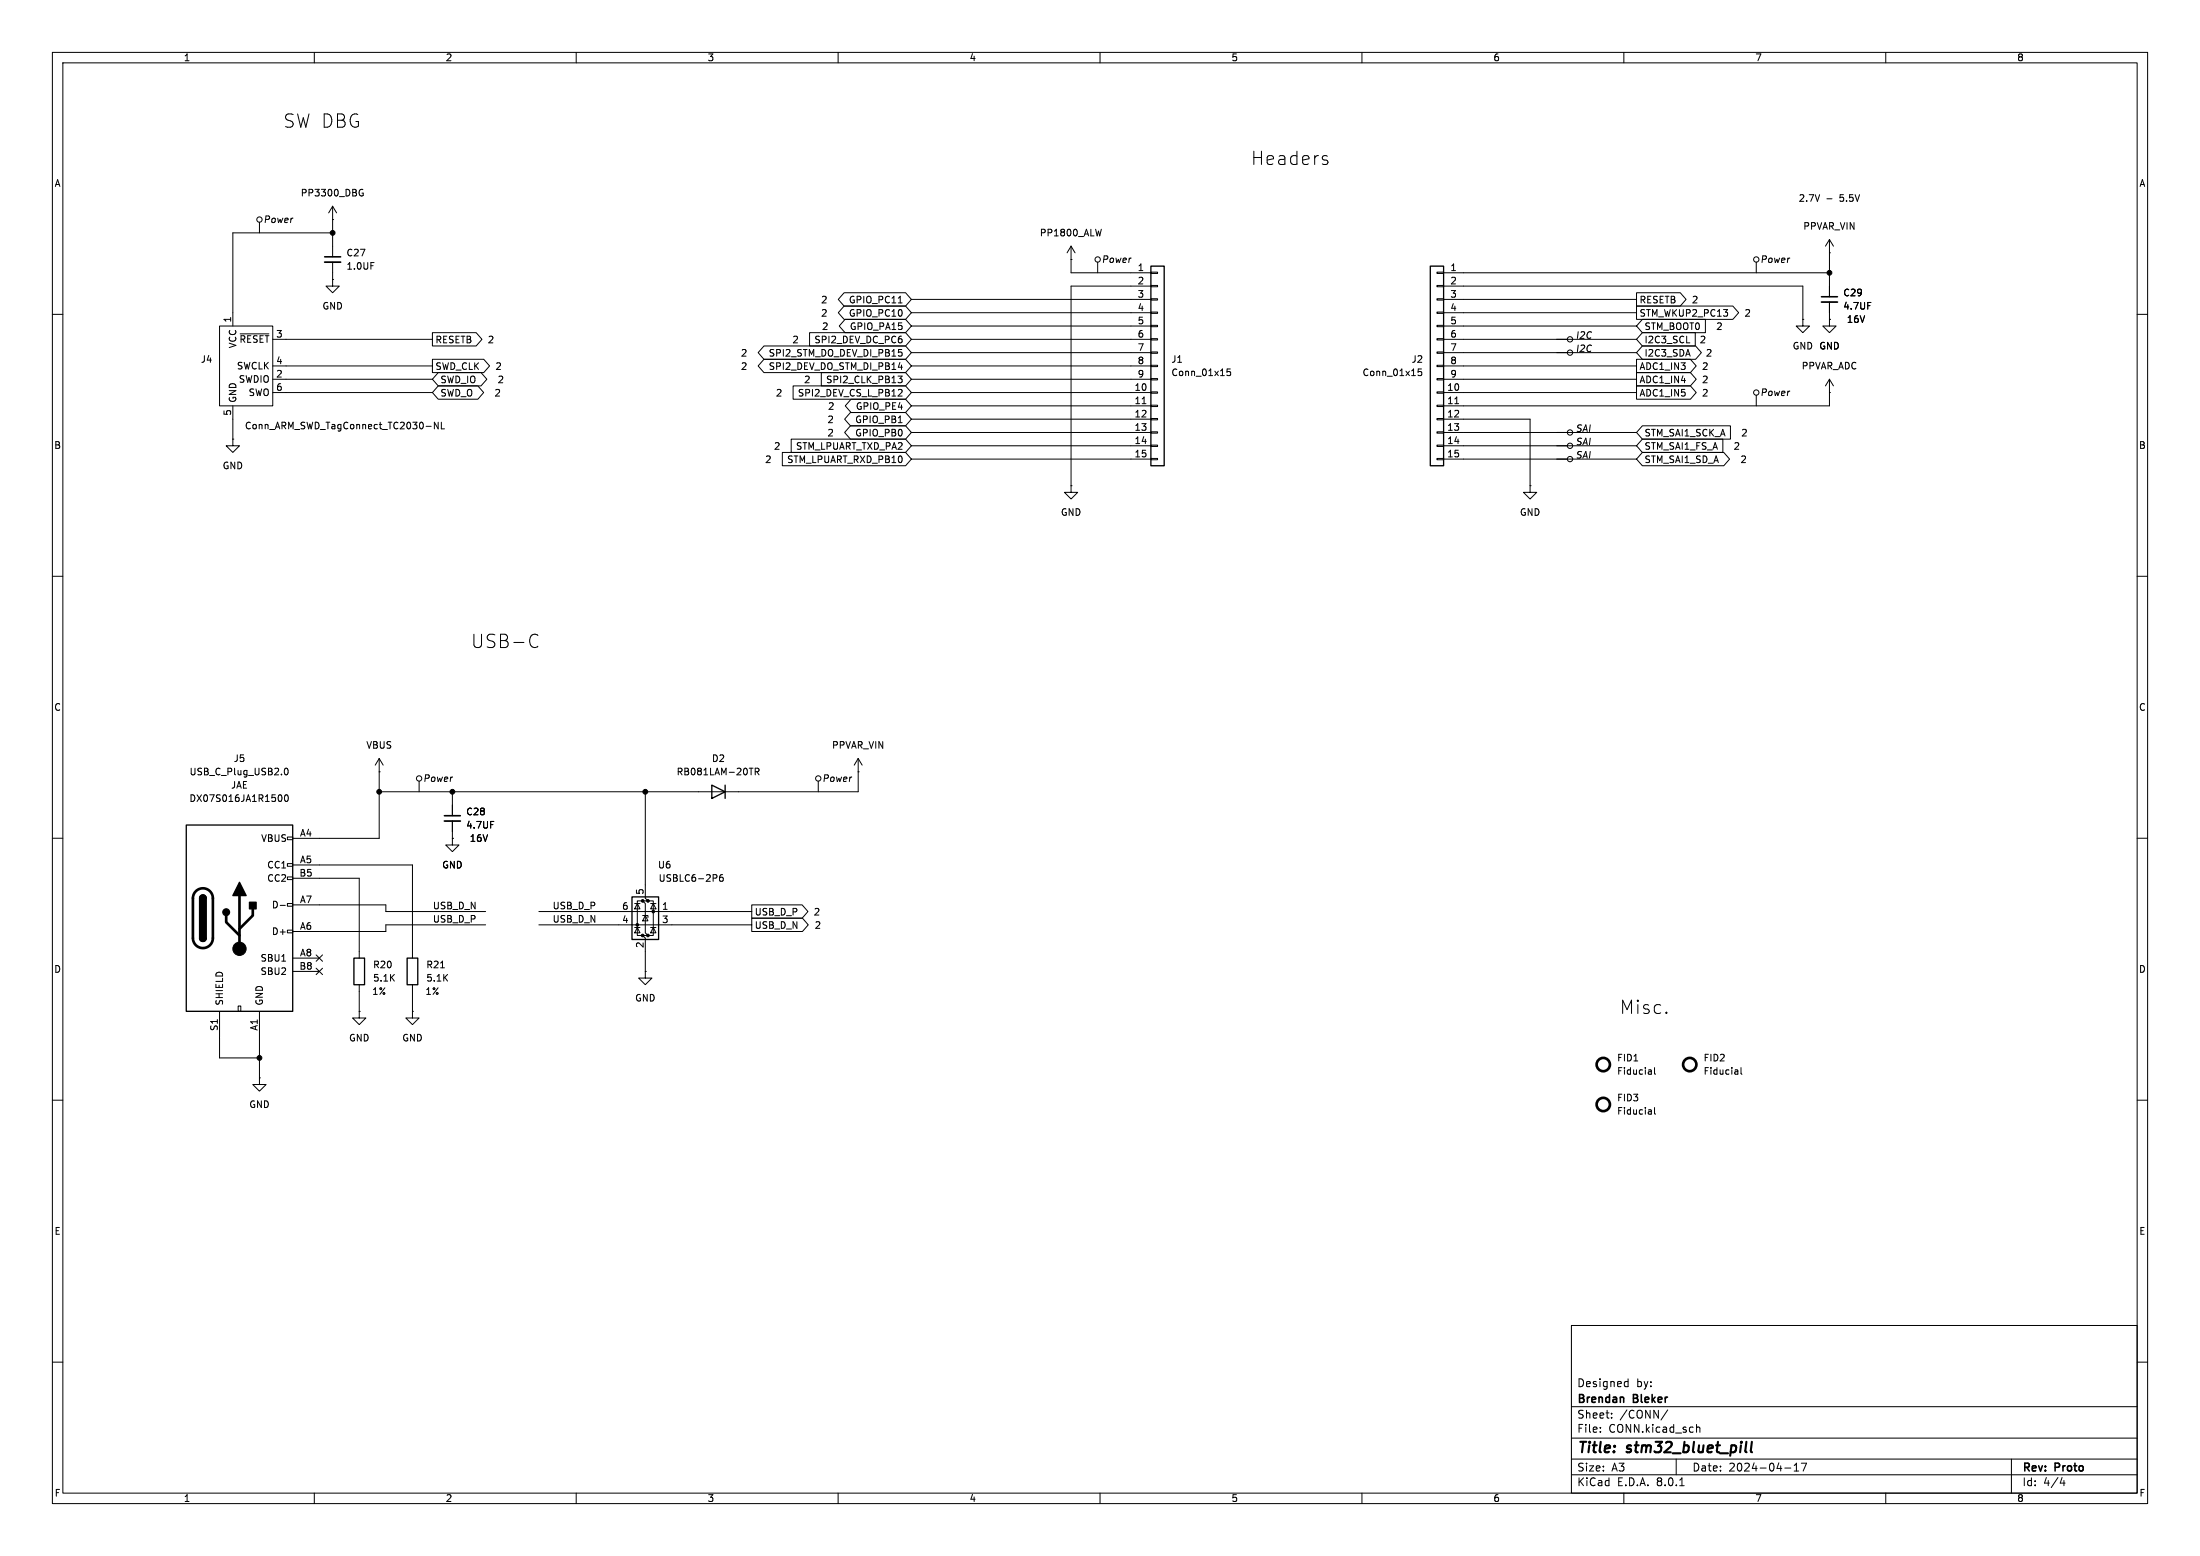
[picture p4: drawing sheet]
<svg xmlns="http://www.w3.org/2000/svg" width="420mm" height="297mm" viewBox="0 0 420 297" stroke-linecap="round" stroke-linejoin="round" font-family="sans-serif">
<g fill="none" stroke="#000" stroke-width=".19">
<path d="M10 10h400v277h-400zM12 12h396v273h-396zM60 10v2M110 10v2M160 10v2M210 10v2M260 10v2M310 10v2M360 10v2M63.5 39.4l-.8 1.2M63.5 39.4v9.6M63.5 39.4l.8 1.2"/>
<path d="M68.8 36.2h.5M69.1 36.9h.2v.4h-.5M253.2 30.6l.3 .3-.1 .4-.2 .1M253.2 29.7l.2 .1M348.8 37.9h.9M10 60h2M49.5 42.4v2.1M63.5 41.9h.1M63.5 53.3v1.3h1.3l-1.3 1.3-1.3-1.3h1.3M63.5 53.3h.1M63.5 50v3.3M63.5 44.5h-19.1v17.7"/>
<path d="M161.1 58.4h11.8l1.1 1.3-1.1 1.3h-11.8l-1.1-1.3zM161.1 55.9h11.8l1.1 1.3-1.1 1.2h-11.8l-1.1-1.2zM171.5 57.8h.7M174 57.2h45.7M174 59.7h45.7M204.5 49.5h.1M204.5 47v5.1h15.2M204.5 47l.7 1.3M204.5 47l-.8 1.3M209.5 50v2.1M210.2 43.8l-.3 1.2M219.7 59.6h1.3v.2h-1.3z"/>
<path d="M219.7 57h1.3v.3h-1.3zM219.7 54.5h1.3v.2h-1.3zM219.7 51.9h1.3v.3h-1.3zM219.7 54.6h-15.2v38.1M274.3 59.6h1.3v.2h-1.3zM274.3 57h1.3v.3h-1.3zM274.3 54.5h1.3v.2h-1.3zM274.3 51.9h1.3v.3h-1.3zM275.6 52.1h73.6M275.6 54.6h68.6v6.4M275.6 57.2h36.8M275.6 59.7h36.8"/>
<path d="M312.4 58.4h18.4l1.1 1.3-1.1 1.3h-18.4zM312.4 55.9h8.4l1.1 1.3-1.1 1.2h-8.4zM335.3 50v2.1M349.2 48.3h.1M349.2 45.7l-.7 1.3M349.2 45.7v10.9M349.2 57.7v3.3M349.2 45.7l.8 1.3M408 60h2M41.9 62.2h10.2v15.3h-10.2zM44.4 77.5v6.3M45.8 63.7h5.5"/>
<path d="M52.1 74.9h30.4M52.1 64.8h30.4M52.1 69.9h30.4M52.1 72.4h30.4M82.5 68.6h9.9l1.1 1.3-1.1 1.2h-9.9zM82.5 63.5h8.4l1.1 1.3-1.1 1.2h-8.4zM83.7 73.7h7.5l1.1 1.2-1.1 1.3h-7.5l-1.2-1.3zM83.7 71.1h8.1l1.1 1.3-1.1 1.3h-8.1l-1.2-1.3zM145.8 66h27.1l1.1 1.3-1.1 1.3h-27.1l-1.1-1.3zM145.8 68.6h27.1l1.1 1.3-1.1 1.2h-27.1l-1.1-1.2zM151.4 73.7h21.5l1.1 1.2-1.1 1.3h-21.5zM154.6 63.5h18.3l1.1 1.3-1.1 1.2h-18.3z"/>
<path d="M156.8 71.1h16.1l1.1 1.3-1.1 1.3h-16.1zM161.3 61h11.6l1.1 1.2-1.1 1.3h-11.6l-1.1-1.3zM162.4 78.7h10.5l1.1 1.3-1.1 1.3h-10.5l-1.2-1.3zM162.5 76.2h10.4l1.1 1.3-1.1 1.2h-10.4l-1.1-1.2zM171.4 71.8h.8l-.4 .5 .4 .1v.4l-.2 .3h-.4M171.5 70.1h.8M171.6 66.7h.6M171.7 74.3l.4 .1 .1 .3-.8 .9h.8M172 67.2l.2 .2v.3l-.2 .3M172.1 69.7v.8M174 74.9h45.7M174 77.5h45.7"/>
<path d="M174 62.2h45.7M174 64.8h45.7M174 67.3h45.7M174 69.9h45.7M174 72.4h45.7M218 77.1h.8M219.7 79.9h1.3v.2h-1.3zM219.7 77.3h1.3v.3h-1.3zM219.7 74.8h1.3v.3h-1.3zM219.7 72.3h1.3v.2h-1.3zM219.7 69.7h1.3v.3h-1.3zM219.7 67.2h1.3v.2h-1.3z"/>
<path d="M219.7 64.6h1.3v.3h-1.3zM219.7 62.1h1.3v.3h-1.3zM234.9 70.4h-.6l-.1 .6 .2-.1 .4 .1 .1 .2v.4l-.2 .1-.5-.1M271.4 70.4h-.6l-.1 .6 .2-.1 .4 .1 .1 .2v.4l-.2 .1-.5-.1M274.3 79.9h1.3v.2h-1.3zM274.3 77.3h1.3v.3h-1.3zM274.3 74.8h1.3v.3h-1.3zM274.3 72.3h1.3v.2h-1.3zM274.3 69.7h1.3v.3h-1.3zM274.3 67.2h1.3v.2h-1.3zM274.3 64.6h1.3v.3h-1.3zM274.3 62.1h1.3v.3h-1.3z"/>
<path d="M275.6 74.9h36.8M275.6 62.2h36.8M275.6 64.8h36.8M275.6 67.3h36.8M275.6 69.9h36.8M275.6 72.4h36.8M277.7 77.1h.8M312.4 68.6h10.3l1.1 1.3-1.1 1.2h-10.3zM312.4 71.1h10.3l1.1 1.3-1.1 1.3h-10.3zM312.4 73.7h10.3l1.1 1.2-1.1 1.3h-10.3zM313.5 63.5h10.1v2.5h-10.1l-1.1-1.2zM313.5 66h10.2l1.1 1.3-1.1 1.3h-10.2l-1.1-1.3z"/>
<path d="M313.5 61h12.1v2.5h-12.1l-1.1-1.3zM322 65.4h.6M335.3 75.4v2.1M344.2 61v1.2h1.2l-1.2 1.3-1.3-1.3h1.3M344.2 61h.1M349.2 61v1.2h1.3l-1.3 1.3-1.2-1.3h1.2M349.2 61h.1M349.2 74.9h.1M349.2 72.4v5.1h-73.6M349.2 72.4l.8 1.3M349.2 72.4l-.7 1.3M44.4 83.8v1.3h1.3l-1.3 1.3-1.2-1.3h1.2"/>
<path d="M44.4 83.8h.1M81.4 81.4h.9M83.6 80.6v1.3l-.7-1.3v1.3M84.3 80.6v1.3h.6M149.3 86.4h23.6l1.1 1.2-1.1 1.3h-23.6zM151 83.8h21.9l1.1 1.3-1.1 1.3h-21.9zM162.4 81.3h10.5l1.1 1.3-1.1 1.2h-10.5l-1.2-1.2zM171.5 80.7h.7M174 80h45.7M174 82.6h45.7M174 85.1h45.7M174 87.6h45.7"/>
<path d="M204.5 92.7v1.3h1.2l-1.2 1.3-1.3-1.3h1.3M204.5 92.7h.1M219.7 87.5h1.3v.3h-1.3zM219.7 85h1.3v.2h-1.3zM219.7 82.4h1.3v.3h-1.3zM274.3 87.5h1.3v.3h-1.3zM274.3 85h1.3v.2h-1.3zM274.3 82.4h1.3v.3h-1.3zM275.6 80h16.5v12.7M275.6 82.6h36.8M275.6 85.1h36.8M275.6 87.6h36.8"/>
<path d="M292.1 92.7v1.3h1.3l-1.3 1.3-1.3-1.3h1.3M292.1 92.7h.1M313.5 83.8h15.4v2.6h-15.4l-1.1-1.3zM313.5 81.3h16.8v2.5h-16.8l-1.1-1.2zM313.5 86.4h15.6l1.1 1.2-1.1 1.3h-15.6l-1.1-1.3zM10 110h2M408 110h2M102 121.1l.7 .2M102.7 123.4l-.7 .2M10 160h2M53.4 151.7a.68 .68 0 0 1 .4 .6 .68 .68 0 0 1-.4 .7M54.4 146.8l.2-.2a.68 .68 0 0 1 .4 .7 .68 .68 0 0 1-.4 .6l-.3-.5z"/>
<path d="M54.4 151.8l.2-.1a.68 .68 0 0 1 .5 .6 .68 .68 0 0 1-.5 .7l-.3-.5zM54.9 159.8h1v.5h-1zM72.4 147.3h.1M72.4 144.8v15.2h-16.5M72.4 144.8l-.8 1.3M72.4 144.8l.8 1.3M80 149.1v2M86.4 151.1v4.6M86.4 156.7v3.3M123.2 151.1v20.4l.5 .5h-1l.5 .5v5.6l.5 .5h-1l.5 .5v6.3M143 146.6h.8M144.2 147.3l.6-.1 .1-.1-.1-.3-.6-.2v1.3"/>
<path d="M144.5 147.3l.4 .6M156.2 149.1v2M163.8 147.3h.1M163.8 144.8v6.3h-91.4M163.8 144.8l-.7 1.3M163.8 144.8l.8 1.3M408 160h2M53.5 172.8h1M54.9 177.5h1v.6h-1zM54.9 172.5h1v.5h-1zM54.9 167.4h1v.5h-1zM54.9 164.8h1v.6h-1z"/>
<path d="M55.9 165.1h22.8v17.8M55.9 172.7h17.8v1.3h19M55.9 167.6h12.7v15.3M86.4 160v1.3h1.2l-1.2 1.3-1.3-1.3h1.3M86.4 160h.1M92.7 176.5h-19v1.3h-17.8M102.9 176.5h40.6M102.9 174h40.6M121.2 177h1M121.2 172.5h1M121.7 177l.5 1.1h-1zM121.7 172.5l.5 1h-1z"/>
<path d="M122.7 174.8h1v.3M122.7 172h-1v6.6h1M123.2 174.8l.5 1h-1zM123.7 172h1v6.6h-1M124.2 177h1M124.2 172.5h1M124.7 172.5l.5 1h-1zM124.7 177l.5 1.1h-1zM136.7 167l.2 .2-.2 .4M138 166.9l-.4 .1a.86 .86 0 0 0 0 1.2l.4-.1 .1-.4-.3-.3-.3 .1-.1 .2M143.5 175.3h9.7l1.1 1.2-1.1 1.3h-9.7zM143.5 172.7h9.6l1.1 1.3-1.1 1.3h-9.6z"/>
<path d="M41.9 193v8.9h7.6M45.5 192h.5v1h-.5zM49.5 193v12.7M55.9 182.9h5.1M55.9 185.4h5.1M60.4 182.3l1.2 1.2M60.4 184.8l1.2 1.2M61.6 182.3l-1.2 1.2M61.6 184.8l-1.2 1.2M68.6 193v1.3h1.2l-1.2 1.3-1.3-1.3h1.3M68.6 193h.1M68.6 188v5"/>
<path d="M78.7 193v1.3h1.3l-1.3 1.3-1.2-1.3h1.2M78.7 193h.1M78.7 188v5M84.1 184.7h.7M123.2 185.4v1.3h1.3l-1.3 1.3-1.3-1.3h1.3M123.2 185.4h.1M10 210h2M49.5 205.7v1.3h1.3l-1.3 1.3-1.2-1.3h1.2M49.5 205.7h.1M315.2 204.3l.1 .7M315.2 211.9l.1 .8M315.3 205h-.2"/>
<path d="M315.3 204.5l-.2 .1M315.3 212.6l-.2 .1M315.3 212.1l-.2 .1M315.9 203.8v1.1l.1 .1M315.9 211.4v1.1l.1 .2M331.7 204.3l.1 .7M331.8 205h-.2M331.8 204.5l-.2 .1M332.4 203.8v1.1l.1 .1M408 210h2M10 260h2M300 253h108v32h-108z"/>
<path d="M408 260h2M300 278.5h108M300 274.5h108M300 268.5h108M305.5 273.2v.2M305.5 272.5v.1M307.7 270.5v.2M307.7 269.8v.1M310.4 263.7l.4 .1M310.8 263.2v1.5M310.8 264.6l-.4 .1M318.4 269.1l-1.3 1.9"/>
<path d="M320 278.5v3M323.9 271.9v1.5M323.9 272.5l.2-.1 .3 .1 .1 .9M342.5 279.7l.4-.4v1.5M343.9 279.3h1l-.7 1.5M384 278.5v6.5M60 285v2M110 285v2M160 285v2M210 285v2M260 285v2M300 281.5h108"/>
<path d="M310 285v2M320.7 283.6h.8M340.7 280.2h1.2M342.5 280.8h.9M360 285v2M393.7 282l-.4 1.1h.9M394 282.6v1"/>
<circle cx="49.5" cy="41.9" r=".51"/>
<circle cx="209.6" cy="49.5" r=".51"/>
<circle cx="335.3" cy="49.5" r=".51"/>
<circle cx="299.7" cy="67.3" r=".51"/>
<circle cx="299.7" cy="64.8" r=".51"/>
<circle cx="335.3" cy="74.9" r=".51"/>
<circle cx="299.7" cy="82.6" r=".51"/>
<circle cx="299.7" cy="85.1" r=".51"/>
<circle cx="299.7" cy="87.6" r=".51"/>
<circle cx="80" cy="148.6" r=".51"/>
<circle cx="156.2" cy="148.6" r=".51"/>
</g>
<path d="M334.4 275.2l-.2 1.7 .3 .3" fill="none" stroke="#000" stroke-width=".4"/>
<path d="M219.7 50.8h2.5v38.1h-2.5zM273 50.8h2.6v38.1h-2.6zM35.6 157.5h20.3v35.5h-20.3zM135.9 149.9l2.5 1.2-2.5 1.3zM138.4 149.9v2.5M38.1 179.1a.64 .64 0 0 0 .6 .6 .64 .64 0 0 0 .7-.6M38.1 171.5a.64 .64 0 0 1 .6-.7 .64 .64 0 0 1 .7 .7M120.6 171.2h5.1v8.1h-5.1zM67.6 182.9h2v5.1h-2zM77.7 182.9h2.1v5.1h-2.1z" fill="none" stroke="#000" stroke-width=".25"/>
<g fill="none" stroke="#000" stroke-width=".51">
<path d="M37.4 170.1a1.91 1.91 0 0 1 2.1-.4 1.91 1.91 0 0 1 1.1 1.8v7.6a1.91 1.91 0 0 1-1.9 1.9 1.91 1.91 0 0 1-1.9-1.9v-7.8l.2-.6zM43.2 174.8v1.2l2.5 2.6M45.7 170.9v10.2M48.3 173.5v1.3l-2.6 2.5"/>
<circle cx="306.1" cy="203.2" r="1.27"/>
<circle cx="306.1" cy="210.8" r="1.27"/>
<circle cx="322.6" cy="203.2" r="1.27"/>
</g>
<g fill="#000" stroke="#000" stroke-width=".25">
<path d="M38.1 179.1h1.3a.64 .64 0 0 1-.7 .6 .64 .64 0 0 1-.6-.6zM38.1 171.5h1.3v7.6h-1.3zM38.3 171a.64 .64 0 0 1 .7-.1 .64 .64 0 0 1 .4 .6h-1.3zM45.7 168.4l1.3 2.5h-2.6zM47.6 172.2h1.3v1.3h-1.3z"/>
<circle cx="43.2" cy="174.1" r=".63"/>
</g>
<g fill="#000" stroke="#000" stroke-width=".19">
<circle cx="63.5" cy="44.5" r=".46"/>
<circle cx="349.2" cy="52.1" r=".46"/>
<circle cx="72.4" cy="151.1" r=".46"/>
<circle cx="86.4" cy="151.1" r=".46"/>
<circle cx="123.2" cy="151.1" r=".46"/>
<circle cx="121.7" cy="176.5" r=".25"/>
<circle cx="122.7" cy="178.6" r=".25"/>
<circle cx="122.7" cy="172" r=".25"/>
<circle cx="123.7" cy="172" r=".25"/>
<circle cx="123.7" cy="178.6" r=".25"/>
<circle cx="124.7" cy="174" r=".25"/>
<circle cx="45.7" cy="181.1" r="1.27"/>
<circle cx="49.5" cy="201.9" r=".46"/>
</g>
<path d="M62 50h3M347.7 57.7h3.1M84.8 156.7h3.1" fill="none" stroke="#000" stroke-width=".33"/>
<path d="M62 49h3M347.7 56.6h3.1M84.8 155.7h3.1" fill="none" stroke="#000" stroke-width=".3"/>
<g font-size="3.5">
<text x="54.1" y="24.6">SW DBG</text>
<text x="238.8" y="31.7">Headers</text>
<text x="89.9" y="123.9">USB-C</text>
<text x="309.2" y="193.8">Misc.</text>
</g>
<g font-size="2.8">
<text x="301" y="277.9">Title:</text>
<text x="310.6" y="277.9">stm32_bluet_pill</text>
</g>
<g font-size="2.1">
<text x="301" y="268.2">Brendan</text>
<text x="301" y="265">Designed</text>
<text x="311.9" y="268.2">Bleker</text>
<text x="312.4" y="265">by:</text>
<text x="301" y="273.7">File:</text>
<text x="301" y="271">Sheet:</text>
<text x="307.1" y="273.7">CONN.kicad_sch</text>
<text x="309.2" y="271">/CONN/</text>
<text x="301" y="281.1">Size:</text>
<text x="307.6" y="281.1">A3</text>
<text x="323" y="281.1">Date:</text>
<text x="330" y="281.1">2024-04-17</text>
<text x="386" y="281.3">Rev:</text>
<text x="392.4" y="281.3">Proto</text>
<text x="301" y="283.9">KiCad</text>
<text x="308.7" y="283.9">E.D.A.</text>
<text x="316.3" y="283.9">8.0.1</text>
<text x="386" y="283.9">Id:</text>
<text x="390.1" y="283.9">4/4</text>
</g>
<g font-size="1.8">
<text x="35" y="11.9">1</text>
<text x="85" y="11.9">2</text>
<text x="135" y="11.9">3</text>
<text x="185" y="11.9">4</text>
<text x="235" y="11.9">5</text>
<text x="285" y="11.9">6</text>
<text x="335" y="11.9">7</text>
<text x="385" y="11.9">8</text>
<text x="10.3" y="35.9">A</text>
<text x="408.3" y="35.9">A</text>
<text x="57.3" y="37.7">PP3300_DBG</text>
<text x="343.3" y="38.7">2.7V</text>
<text x="351.3" y="38.7">5.5V</text>
<text x="50.2" y="42.8">Power</text>
<text x="198.4" y="45.3">PP1800_ALW</text>
<text x="344.2" y="44">PPVAR_VIN</text>
<text x="66" y="51.7">1.0UF</text>
<text x="66" y="49.1">C27</text>
<text x="210.2" y="50.4">Power</text>
<text x="217.1" y="51.8">1</text>
<text x="276.8" y="51.8">1</text>
<text x="336" y="50.4">Power</text>
<text x="61.5" y="59.3">GND</text>
<text x="156.7" y="58.1">2</text>
<text x="162" y="58.1">GPIO_PC11</text>
<text x="217.1" y="54.4">2</text>
<text x="217.1" y="56.9">3</text>
<text x="217.1" y="59.4">4</text>
<text x="276.8" y="54.4">2</text>
<text x="276.8" y="56.9">3</text>
<text x="276.8" y="59.4">4</text>
<text x="312.9" y="58.1">RESETB</text>
<text x="322.9" y="58.1">2</text>
<text x="351.8" y="56.7">C29</text>
<text x="351.8" y="59.3">4.7UF</text>
<text x="44.2" y="61.7" transform="rotate(-90 44.2 61.7)">1</text>
<text x="45.6" y="65.6">~{RESET}</text>
<text x="52.6" y="64.5">3</text>
<text x="83" y="65.7">RESETB</text>
<text x="93" y="65.7">2</text>
<text x="151.2" y="65.7">2</text>
<text x="155.4" y="65.7">SPI2_DEV_DC_PC6</text>
<text x="156.7" y="60.6">2</text>
<text x="156.8" y="63.2">2</text>
<text x="162" y="60.6">GPIO_PC10</text>
<text x="162.1" y="63.2">GPIO_PA15</text>
<text x="217.1" y="62">5</text>
<text x="217.1" y="64.5">6</text>
<text x="276.8" y="62">5</text>
<text x="276.8" y="64.5">6</text>
<text x="300.7" y="64.9">I2C</text>
<text x="312.9" y="60.6">STM_WKUP2_PC13</text>
<text x="313.9" y="65.7">I2C3_SCL</text>
<text x="313.9" y="63.2">STM_BOOT0</text>
<text x="324.4" y="65.7">2</text>
<text x="327.5" y="63.2">2</text>
<text x="332.9" y="60.6">2</text>
<text x="352.5" y="61.8">16V</text>
<text x="38.3" y="69.4">J4</text>
<text x="45.1" y="70.7">SWCLK</text>
<text x="45.3" y="66.6" transform="rotate(-90 45.3 66.6)">VCC</text>
<text x="52.6" y="69.6">4</text>
<text x="83" y="70.8">SWD_CLK</text>
<text x="94.5" y="70.8">2</text>
<text x="141.3" y="68.3">2</text>
<text x="141.3" y="70.8">2</text>
<text x="146.7" y="68.3">SPI2_STM_DO_DEV_DI_PB15</text>
<text x="146.7" y="70.8">SPI2_DEV_DO_STM_DI_PB14</text>
<text x="217.1" y="67.1">7</text>
<text x="217.1" y="69.6">8</text>
<text x="223.5" y="69.4">J1</text>
<text x="223.5" y="72">Conn_01x15</text>
<text x="260" y="72">Conn_01x15</text>
<text x="269.4" y="69.4">J2</text>
<text x="276.8" y="67.1">7</text>
<text x="276.8" y="69.6">8</text>
<text x="300.7" y="67.4">I2C</text>
<text x="312.9" y="70.8">ADC1_IN3</text>
<text x="313.9" y="68.3">I2C3_SDA</text>
<text x="324.8" y="70.8">2</text>
<text x="325.6" y="68.3">2</text>
<text x="342.1" y="66.9">GND GND</text>
<text x="343.9" y="70.7">PPVAR_ADC</text>
<text x="347.2" y="66.9">GND</text>
<text x="45.3" y="77" transform="rotate(-90 45.3 77)">GND</text>
<text x="45.5" y="73.3">SWDIO</text>
<text x="47.4" y="75.8">SWO</text>
<text x="52.6" y="72.1">2</text>
<text x="52.6" y="74.7">6</text>
<text x="84" y="75.9">SWD_O</text>
<text x="84" y="73.3">SWD_IO</text>
<text x="94.3" y="75.9">2</text>
<text x="94.9" y="73.3">2</text>
<text x="148" y="75.9">2</text>
<text x="152.2" y="75.9">SPI2_DEV_CS_L_PB12</text>
<text x="153.4" y="73.3">2</text>
<text x="157.6" y="73.3">SPI2_CLK_PB13</text>
<text x="216.5" y="74.7">10</text>
<text x="216.5" y="77.2">11</text>
<text x="217.1" y="72.1">9</text>
<text x="276.2" y="74.7">10</text>
<text x="276.2" y="77.2">11</text>
<text x="276.8" y="72.1">9</text>
<text x="312.9" y="73.3">ADC1_IN4</text>
<text x="312.9" y="75.9">ADC1_IN5</text>
<text x="324.8" y="73.3">2</text>
<text x="324.8" y="75.9">2</text>
<text x="336" y="75.8">Power</text>
<text x="44.2" y="79.4" transform="rotate(-90 44.2 79.4)">5</text>
<text x="46.7" y="82.1">Conn_ARM_SWD_TagConnect_TC2030-NL</text>
<text x="157.9" y="83.5">2</text>
<text x="157.9" y="81">2</text>
<text x="158" y="78.4">2</text>
<text x="163.2" y="83.5">GPIO_PB0</text>
<text x="163.2" y="81">GPIO_PB1</text>
<text x="163.3" y="78.4">GPIO_PE4</text>
<text x="216.5" y="79.8">12</text>
<text x="216.5" y="82.3">13</text>
<text x="276.2" y="79.8">12</text>
<text x="276.2" y="82.3">13</text>
<text x="300.7" y="82.7">SAI</text>
<text x="313.9" y="83.5">STM_SAI1_SCK_A</text>
<text x="332.3" y="83.5">2</text>
<text x="10.3" y="85.9">B</text>
<text x="42.4" y="89.8">GND</text>
<text x="146" y="88.6">2</text>
<text x="147.7" y="86">2</text>
<text x="150.2" y="88.6">STM_LPUART_RXD_PB10</text>
<text x="151.9" y="86">STM_LPUART_TXD_PA2</text>
<text x="216.5" y="84.8">14</text>
<text x="216.5" y="87.4">15</text>
<text x="276.2" y="84.8">14</text>
<text x="276.2" y="87.4">15</text>
<text x="300.7" y="87.7">SAI</text>
<text x="300.7" y="85.2">SAI</text>
<text x="313.9" y="86">STM_SAI1_FS_A</text>
<text x="313.9" y="88.6">STM_SAI1_SD_A</text>
<text x="330.9" y="86">2</text>
<text x="332.2" y="88.6">2</text>
<text x="408.2" y="85.9">B</text>
<text x="202.4" y="98.7">GND</text>
<text x="290.1" y="98.7">GND</text>
<text x="10.3" y="135.9">C</text>
<text x="408.2" y="135.9">C</text>
<text x="69.8" y="143.1">VBUS</text>
<text x="158.7" y="143.1">PPVAR_VIN</text>
<text x="36.1" y="148.2">USB_C_Plug_USB2.0</text>
<text x="44.5" y="145.6">J5</text>
<text x="80.7" y="149.5">Power</text>
<text x="129.1" y="148.2">RB081LAM-20TR</text>
<text x="135.8" y="145.6">D2</text>
<text x="156.9" y="149.5">Power</text>
<text x="36.1" y="153.3">DX07S016JA1R1500</text>
<text x="44" y="150.7">JAE</text>
<text x="88.9" y="155.8">C28</text>
<text x="49.8" y="160.9">VBUS</text>
<text x="57.2" y="159.8">A4</text>
<text x="88.9" y="158.3">4.7UF</text>
<text x="89.6" y="160.9">16V</text>
<text x="50.9" y="166">CC1</text>
<text x="57.1" y="167.4">B5</text>
<text x="57.2" y="164.8">A5</text>
<text x="84.3" y="166">GND</text>
<text x="125.5" y="166">U6</text>
<text x="50.9" y="168.5">CC2</text>
<text x="51.8" y="173.6">D-</text>
<text x="57.2" y="172.5">A7</text>
<text x="82.5" y="173.6">USB_D_N</text>
<text x="105.4" y="173.6">USB_D_P</text>
<text x="118.7" y="173.7">6</text>
<text x="122.9" y="170.9" transform="rotate(-90 122.9 170.9)">5</text>
<text x="125.6" y="168.5">USBLC6-2P6</text>
<text x="126.3" y="173.7">1</text>
<text x="51.8" y="178.7">D+</text>
<text x="57.2" y="177.5">A6</text>
<text x="82.5" y="176.2">USB_D_P</text>
<text x="105.4" y="176.2">USB_D_N</text>
<text x="118.7" y="176.3">4</text>
<text x="126.3" y="176.3">3</text>
<text x="144" y="177.5">USB_D_N</text>
<text x="144" y="174.9">USB_D_P</text>
<text x="155.3" y="174.9">2</text>
<text x="155.4" y="177.5">2</text>
<text x="10.3" y="185.9">D</text>
<text x="49.6" y="183.7">SBU1</text>
<text x="57.1" y="185.2">B8</text>
<text x="57.2" y="182.6">A8</text>
<text x="71.1" y="185">R20</text>
<text x="81.3" y="185">R21</text>
<text x="122.9" y="181" transform="rotate(-90 122.9 181)">2</text>
<text x="408.2" y="185.9">D</text>
<text x="49.6" y="186.3">SBU2</text>
<text x="71" y="190.1">1%</text>
<text x="71.1" y="187.6">5.1K</text>
<text x="81.1" y="190.1">1%</text>
<text x="81.3" y="187.6">5.1K</text>
<text x="121.2" y="191.4">GND</text>
<text x="41.7" y="196.9" transform="rotate(-90 41.7 196.9)">S1</text>
<text x="42.8" y="192" transform="rotate(-90 42.8 192)">SHIELD</text>
<text x="49.3" y="196.8" transform="rotate(-90 49.3 196.8)">A1</text>
<text x="50.4" y="192" transform="rotate(-90 50.4 192)">GND</text>
<text x="66.5" y="199">GND</text>
<text x="76.7" y="199">GND</text>
<text x="308.6" y="202.8">FID1</text>
<text x="325.1" y="202.8">FID2</text>
<text x="308.6" y="205.3">Fiducial</text>
<text x="325.1" y="205.3">Fiducial</text>
<text x="47.5" y="211.7">GND</text>
<text x="308.6" y="210.4">FID3</text>
<text x="308.6" y="213">Fiducial</text>
<text x="10.3" y="235.9">E</text>
<text x="408.3" y="235.9">E</text>
<text x="10.3" y="285.9">F</text>
<text x="35" y="286.9">1</text>
<text x="85" y="286.9">2</text>
<text x="135" y="286.9">3</text>
<text x="185" y="286.9">4</text>
<text x="235" y="286.9">5</text>
<text x="285" y="286.9">6</text>
<text x="335" y="286.9">7</text>
<text x="385" y="286.9">8</text>
<text x="408.3" y="285.9">F</text>
</g>
</svg>
